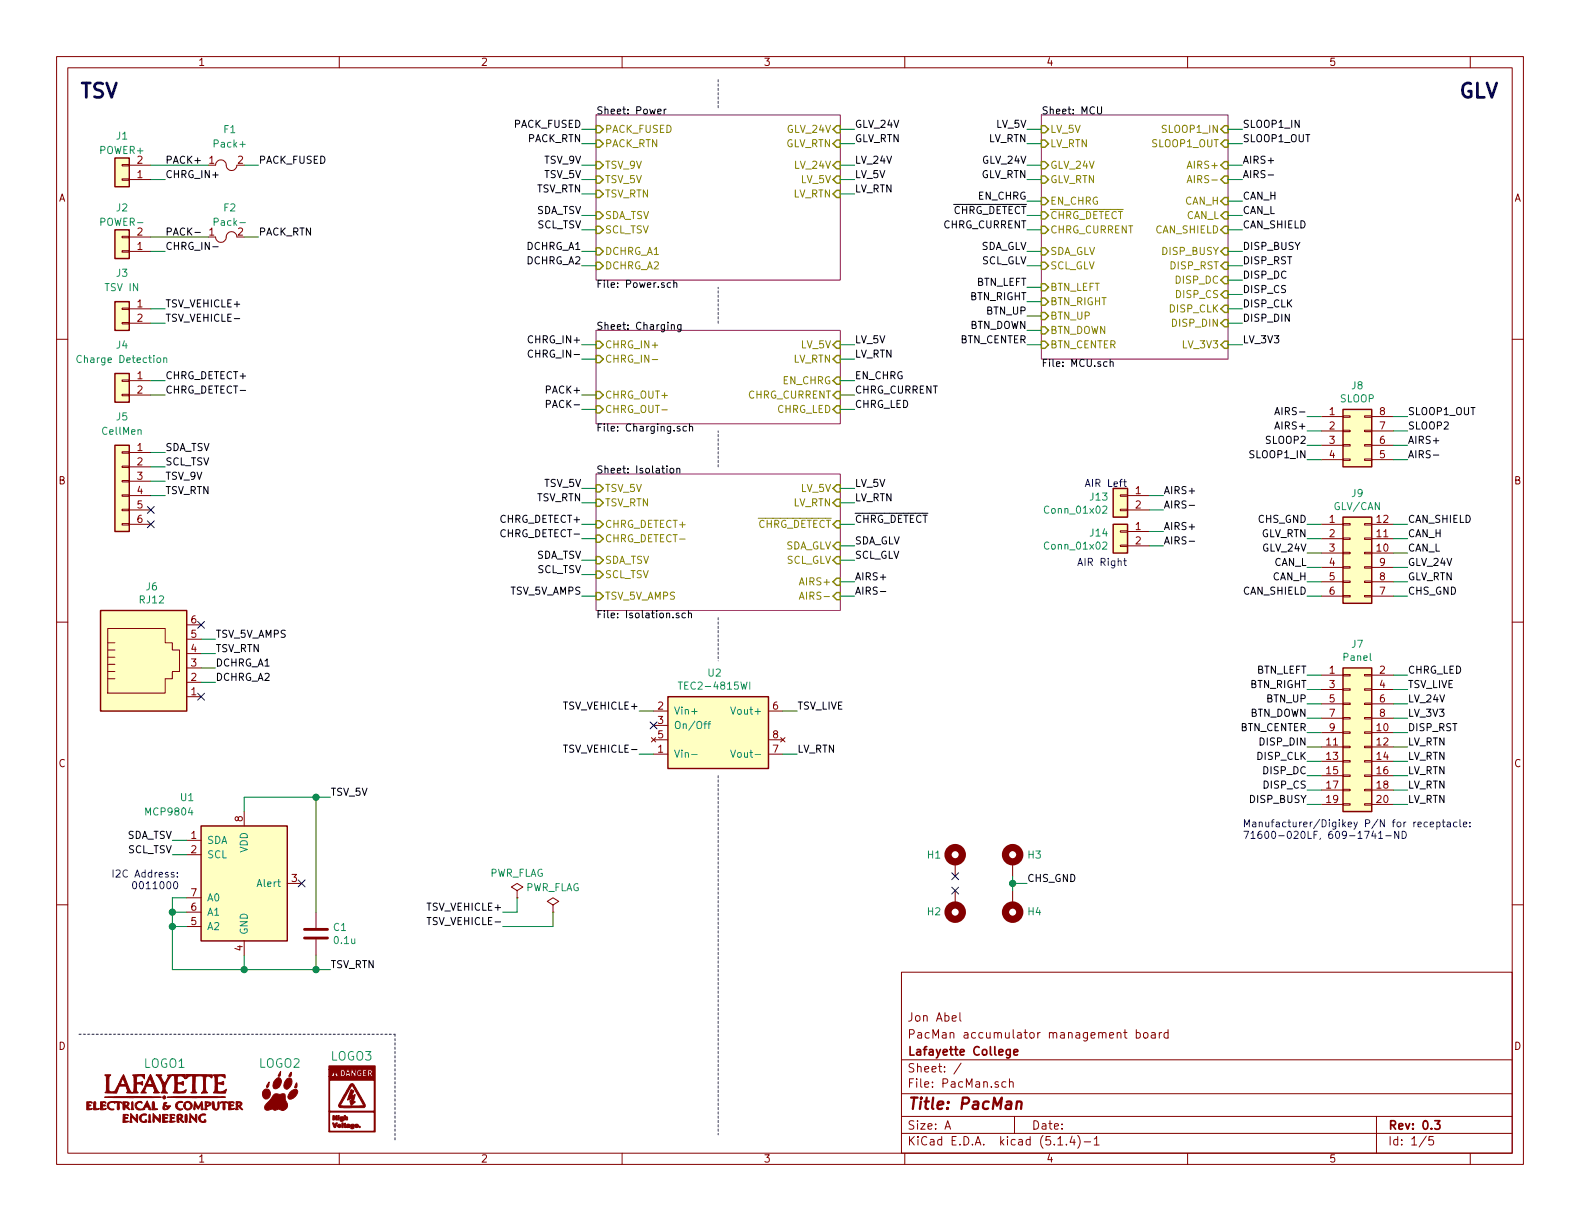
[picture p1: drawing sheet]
<svg xmlns="http://www.w3.org/2000/svg" width="279mm" height="216mm" viewBox="0 0 279 216" stroke-linecap="round" stroke-linejoin="round" font-family="sans-serif">
<g fill="none" stroke="#840000" stroke-width=".18">
<path d="M10 10h259.4v195.9h-259.4zM12 12h255.4v191.9h-255.4zM60 10v2M110 10v2M160 10v2M210 10v2M260 10v2M21.6 29.1h1.3v.2h-1.3zM21.6 31.6h1.3v.3h-1.3zM22.9 31.8h3.8M22.9 29.2h3.8M38.1 29.2a.98 .98 0 0 1 1.2-.9 .98 .98 0 0 1 .8 1.2 .95 .95 0 0 0 1 .6 .95 .95 0 0 0 .8-.9"/>
<path d="M10 60h2M21.6 41.8h1.3v.2h-1.3zM21.6 44.3h1.3v.3h-1.3zM21.6 57h1.3v.3h-1.3zM21.6 54.5h1.3v.2h-1.3zM22.9 44.5h3.8M22.9 41.9h3.8M22.9 54.6h3.8M22.9 57.2h3.8M38.1 41.9a.98 .98 0 0 0 1.2 .9 .98 .98 0 0 0 .8-1.2 .95 .95 0 0 1 1-.6 .95 .95 0 0 1 .8 .9M267.4 60h2M21.6 79.9h1.3v.2h-1.3z"/>
<path d="M21.6 69.7h1.3v.3h-1.3zM21.6 67.2h1.3v.2h-1.3zM22.9 67.3h3.8M22.9 69.9h3.8M233.7 73.7h3.8M233.7 76.2h3.8M233.7 78.7h3.8M237.5 78.6h1.3v.3h-1.3zM237.5 73.5h1.3v.3h-1.3zM237.5 76.1h1.3v.2h-1.3zM241.3 78.6h1.3v.3h-1.3zM241.3 73.5h1.3v.3h-1.3z"/>
<path d="M241.3 76.1h1.3v.2h-1.3zM242.6 73.7h3.8M242.6 76.2h3.8M242.6 78.7h3.8M21.6 90h1.3v.3h-1.3zM21.6 92.6h1.3v.2h-1.3zM21.6 87.5h1.3v.3h-1.3zM21.6 82.4h1.3v.3h-1.3zM21.6 85h1.3v.2h-1.3zM22.9 80h3.8M22.9 82.6h3.8M22.9 85.1h3.8"/>
<path d="M22.9 87.6h3.8M22.9 90.2h3.8M22.9 92.7h3.8M198.1 90h1.3v.3h-1.3zM198.1 87.5h1.3v.3h-1.3zM198.1 96.4h1.3v.2h-1.3zM198.1 93.9h1.3v.2h-1.3zM199.4 87.6h3.8M199.4 90.2h3.8M199.4 94h3.8M199.4 96.5h3.8M233.7 92.7h3.8"/>
<path d="M233.7 81.3h3.8M233.7 97.8h3.8M233.7 95.3h3.8M237.5 81.2h1.3v.2h-1.3zM237.5 95.1h1.3v.3h-1.3zM237.5 92.6h1.3v.2h-1.3zM237.5 97.7h1.3v.2h-1.3zM241.3 81.2h1.3v.2h-1.3zM241.3 95.1h1.3v.3h-1.3zM241.3 92.6h1.3v.2h-1.3zM241.3 97.7h1.3v.2h-1.3zM242.6 92.7h3.8"/>
<path d="M242.6 81.3h3.8M242.6 97.8h3.8M242.6 95.3h3.8M10 110h2M19 118.7h1.3M19 117.5h1.3M19 116.2h1.3M19 114.9h1.3M19 113.7h1.3M19 111.1h10.2v2.6h1.3v1.2h1.2v3.8h-1.2v1.3h-1.3v2.6h-10.2zM33 118.1h2.6M33 115.6h2.6"/>
<path d="M33 113h2.6M33 110.5h2.6M233.7 100.3h3.8M233.7 102.9h3.8M233.7 105.4h3.8M233.7 119.4h3.8M237.5 102.7h1.3v.3h-1.3zM237.5 105.3h1.3v.2h-1.3zM237.5 100.2h1.3v.3h-1.3zM237.5 119.3h1.3v.2h-1.3zM241.3 102.7h1.3v.3h-1.3zM241.3 105.3h1.3v.2h-1.3z"/>
<path d="M241.3 100.2h1.3v.3h-1.3zM241.3 119.3h1.3v.2h-1.3zM242.6 100.3h3.8M242.6 102.9h3.8M242.6 105.4h3.8M242.6 119.4h3.8M267.4 110h2M19 120h1.3M33 123.2h2.6M33 120.7h2.6M115.2 130.4l.8 .8M115.6 133.4h2.5"/>
<path d="M115.6 125.7h2.5M115.6 128.3h2.5M115.6 130.8h2.5M116 130.4l-.8 .8M135.9 133.4h2.5M135.9 125.7h2.5M135.9 130.8h2.5M138 130.4l.8 .8M138.8 130.4l-.8 .8M233.7 129.5h3.8M233.7 132.1h3.8M233.7 134.6h3.8"/>
<path d="M233.7 137.2h3.8M233.7 139.7h3.8M233.7 121.9h3.8M233.7 124.5h3.8M233.7 127h3.8M237.5 134.5h1.3v.2h-1.3zM237.5 137h1.3v.3h-1.3zM237.5 139.6h1.3v.2h-1.3zM237.5 132h1.3v.2h-1.3zM237.5 126.9h1.3v.2h-1.3zM237.5 124.3h1.3v.3h-1.3zM237.5 121.8h1.3v.2h-1.3z"/>
<path d="M237.5 129.4h1.3v.3h-1.3zM241.3 134.5h1.3v.2h-1.3zM241.3 137h1.3v.3h-1.3zM241.3 139.6h1.3v.2h-1.3zM241.3 132h1.3v.2h-1.3zM241.3 126.9h1.3v.2h-1.3zM241.3 124.3h1.3v.3h-1.3zM241.3 121.8h1.3v.2h-1.3zM241.3 129.4h1.3v.3h-1.3zM242.6 129.5h3.8M242.6 132.1h3.8M242.6 134.6h3.8"/>
<path d="M242.6 137.2h3.8M242.6 139.7h3.8M242.6 121.9h3.8M242.6 124.5h3.8M242.6 127h3.8M10 160h2M33 148.6h2.6M33 151.1h2.6M33 158.8h2.6M43.2 143.5v2.6M50.8 156.2h2.5M91.4 157.5l1.1-.7-1.1-.6-1 .6 1 .7v1.3"/>
<path d="M91.4 158.8h.1M168.9 152.4v2.5M168.9 157.5v2.5M179.1 152.4v2.5M179.1 157.5v2.5M233.7 142.2h3.8M237.5 142.1h1.3v.3h-1.3zM241.3 142.1h1.3v.3h-1.3zM242.6 142.2h3.8M267.4 160h2M33 163.8h2.6M33 161.3h2.6"/>
<path d="M43.2 166.4v2.5M55.9 161.3v2.8M55.9 166.1v2.8M97.8 160l1-.6-1-.6-1 .6 1 .6v1.3M97.8 161.3h.1M159.4 171.9h108v32h-108zM169.7 179.1v1.3l.3 .2M159.4 197.4h108M159.4 193.4h108M159.4 187.4h108M167.1 199.7l.5-1.5 .5 1.5M167.2 199.2h.8"/>
<path d="M170 188l-1.3 1.9M177.9 191.3h-.5l-.2 .2v.6l.2 .2 .5-.1M178.5 191.4l.1-.1a.37 .37 0 0 1 .6 .2v.8M178.5 190.8v1.5M179.4 197.4v3M200.9 182.7l.4-.1 .4 .3-.1 .5-.3 .2-.4-.1M200.9 182.1v1.5M202.3 182.7l.2-.1 .4 .1v.7l-.2 .2-.4-.2zM203.6 182.7h.6l.1 .9M204.3 182.9l-.5 .1-.2 .2 .2 .4 .5-.1M205 182.6v1M205.4 182.6l-.3 .1-.1 .2"/>
<path d="M206.6 182.7l-.5-.1-.3 .3 .1 .5 .2 .2 .5-.1M206.6 182.1v1.5M243.4 197.4v6.5M60 203.9v2M110 203.9v2M159.4 200.4h108M160 203.9v2M187.1 202.5h.8M188.6 202.3v.2M189.6 200.9l-.4 1.1h.9M189.9 201.5v1M190.6 200.8a1.71 1.71 0 0 1 0 2.2"/>
<path d="M191.7 201.9h1.2M193.5 201.4l.4-.4v1.5M193.5 202.5h.9M210 203.9v2M252.2 200.9l-1.2 1.9M253.4 201h-.7v.7l.2-.2 .5 .1 .1 .2-.1 .5-.2 .2-.5-.2M260 203.9v2"/>
</g>
<path d="M178.6 185.6v1.2l-.2 .3-.4-.1M178.6 185.6h-.4l-.3 .3 .1 .5 .2 .2 .4-.1M179.3 186.1l.7-.2-.1-.3h-.4l-.2 .2v.7h.6M253.7 198.2h.9l-.5 .6 .5 .1v.6l-.2 .2-.7-.2" fill="none" stroke="#840000" stroke-width=".3"/>
<path d="M179.8 194.9a.5 .5 0 0 1 .9 .1l-.2 1.1M179.9 194.8l-.2 1.3" fill="none" stroke="#840000" stroke-width=".41"/>
<path d="M105.4 20.3h43.2v29.2h-43.2zM184.1 20.3h33.1v43.2h-33.1zM105.4 58.4h43.2v16.5h-43.2zM105.4 83.8h43.2v24.2h-43.2z" fill="none" stroke="#840084" stroke-width=".18"/>
<g fill="none" stroke="#000" stroke-width=".18">
<path d="M116.3 19.7l.6-.1-.1-.2-.3-.1-.2 .2 .1 .6h.4M117.4 19.3v.8M117.8 19.3l-.4 .2M194.1 18.9v1l.2 .2h.3l.2-.2v-1M224.3 30.9h.9M34.5 41.1h.9M37.6 43.6h1M41.4 56.3h1M118.6 50h-.4l-.2 .2 .1 .6h.5M118.7 57.5l.2-.1 .3 .1 .1 .7M118.7 57.4v.8M119.2 50.1l.1-.1h.3l.1 .8"/>
<path d="M119.2 49.6v1.2M120.4 57.4v1l-.2 .3-.3-.1M120.4 57.5l-.4-.1-.2 .2 .1 .6h.5M94.2 62a.6 .6 0 0 0-.8 .5 .6 .6 0 0 0 .6 .7l.2-.2M96.6 71.5l.7-.2v-.4l-.2-.1h-.5v1.3M120.2 75.4h-.3l-.2 .2 .1 .1 .4 .2v.3h-.5M121.4 75.4h-.4l-.2 .2 .1 .6h.5M121.9 75.5l.2-.1h.3l.1 .8M121.9 75v1.2M196.3 64.1l.2-.1h.3v.8M196.3 63.5v1.3M225.4 73.3l.5-1.2 .4 1.2"/>
<path d="M225.6 73h.6M118.6 82.9l.3-.1 .3 .2-.2 .6h-.3l-.2-.2zM119.7 82.9l.2-.1 .3 .1v.7M119.7 82.8v.8M210.3 89.4h1M210.3 95.7h1M253.5 80.5h.9M120 108.5l-.3-.1-.1 .2v.2l.4 .1v.3h-.4M121.2 108.5l-.4-.1-.2 .2 .1 .6h.5M121.7 108.5l.2-.1 .3 .1 .1 .7M121.7 108v1.2M155.7 104.6h.9"/>
<path d="M99.6 131.7h.8M75.5 162.2h.7"/>
</g>
<g fill="none" stroke="#848400" stroke-width=".25">
<path d="M105.4 33.7h.6l.7 .6-.7 .6h-.6zM105.4 31.1h.6l.7 .7-.7 .6h-.6zM105.4 24.8h.6l.7 .6-.7 .6h-.6zM105.4 28.6h.6l.7 .6-.7 .6h-.6zM105.4 37.5h.6l.7 .6-.7 .6h-.6zM105.4 22.2h.6l.7 .7-.7 .6h-.6zM148 22.2h.6v1.3h-.6l-.7-.6zM148 24.8h.6v1.2h-.6l-.7-.6zM148 33.7h.6v1.2h-.6l-.7-.6zM148 31.1h.6v1.3h-.6l-.7-.6zM148 28.6h.6v1.2h-.6l-.7-.6zM184.1 28.6h.7l.6 .6-.6 .6h-.7z"/>
<path d="M184.1 31.1h.7l.6 .7-.6 .6h-.7zM184.1 34.9h.7l.6 .7-.6 .6h-.7zM184.1 37.5h.7l.6 .6-.6 .6h-.7zM184.1 22.2h.7l.6 .7-.6 .6h-.7zM184.1 24.8h.7l.6 .6-.6 .6h-.7zM215.9 22.9l.6-.7h.7v1.3h-.7zM215.9 25.4l.6-.6h.7v1.2h-.7zM215.9 31.8l.6-.7h.7v1.3h-.7zM215.9 35.6l.6-.7h.7v1.3h-.7zM216.5 28.6h.7v1.2h-.7l-.6-.6zM216.5 37.5h.7v1.2h-.7l-.6-.6zM105.4 43.8h.6l.7 .7-.7 .6h-.6z"/>
<path d="M105.4 46.4h.6l.7 .6-.7 .6h-.6zM105.4 40h.6l.7 .6-.7 .7h-.6zM184.1 40h.7l.6 .6-.6 .7h-.7zM184.1 43.8h.7l.6 .7-.6 .6h-.7zM184.1 46.4h.7l.6 .6-.6 .6h-.7zM184.1 50.2h.7l.6 .6-.6 .6h-.7zM184.1 52.7h.7l.6 .6-.6 .7h-.7zM184.1 55.2h.7l.6 .7-.6 .6h-.7zM184.1 57.8h.7l.6 .6-.6 .7h-.7zM215.9 54.6l.6-.6h.7v1.2h-.7zM215.9 52.1l.6-.7h.7v1.3h-.7zM216.5 56.5h.7v1.3h-.7l-.6-.6z"/>
<path d="M216.5 48.9h.7v1.3h-.7l-.6-.7zM216.5 46.4h.7v1.2h-.7l-.6-.6zM216.5 43.8h.7v1.3h-.7l-.6-.6zM216.5 40h.7v1.3h-.7l-.6-.7zM105.4 60.3h.6l.7 .7-.7 .6h-.6zM105.4 62.9h.6l.7 .6-.7 .6h-.6zM105.4 69.2h.6l.7 .7-.7 .6h-.6zM105.4 71.8h.6l.7 .6-.7 .6h-.6zM148 66.7h.6v1.2h-.6l-.7-.6zM148 69.2h.6v1.3h-.6l-.7-.6zM148 62.9h.6v1.2h-.6l-.7-.6zM148 60.3h.6v1.3h-.6l-.7-.6z"/>
<path d="M148 71.8h.6v1.2h-.6l-.7-.6zM184.1 60.3h.7l.6 .7-.6 .6h-.7zM216.5 60.3h.7v1.3h-.7l-.6-.6zM105.4 85.7h.6l.7 .7-.7 .6h-.6zM105.4 98.4h.6l.7 .7-.7 .6h-.6zM105.4 88.3h.6l.7 .6-.7 .6h-.6zM105.4 94.6h.6l.7 .7-.7 .6h-.6zM105.4 92.1h.6l.7 .6-.7 .6h-.6zM148 95.9h.6v1.3h-.6l-.7-.7zM148 98.4h.6v1.3h-.6l-.7-.6zM148 92.1h.6v1.2h-.6l-.7-.6zM148 88.3h.6v1.2h-.6l-.7-.6z"/>
<path d="M148 85.7h.6v1.3h-.6l-.7-.6zM105.4 101h.6l.7 .6-.7 .6h-.6zM105.4 104.8h.6l.7 .6-.7 .6h-.6zM148 102.2h.6v1.3h-.6l-.7-.6zM148 104.8h.6v1.2h-.6l-.7-.6z"/>
</g>
<path d="M209.9 32.3l.5-1.3 .4 1.3M210.1 32h.6M115.3 63.6h1M117 72.5h1M141.4 106l.4-1.3 .4 1.3M141.5 105.6h.6" fill="none" stroke="#848400" stroke-width=".18"/>
<g fill="#ffffc2" stroke="#ffffc2" stroke-width=".18">
<path d="M35.6 146.1h15.2v20.3h-15.2z"/>
<path d="M20.3 78.7h2.6v15.3h-2.6z"/>
<path d="M20.3 66h2.6v5.1h-2.6z"/>
<path d="M20.3 40.6h2.6v5.1h-2.6z"/>
<path d="M196.8 86.4h2.6v5h-2.6z"/>
<path d="M196.8 92.7h2.6v5.1h-2.6z"/>
<path d="M17.8 108h15.2v17.7h-15.2z"/>
<path d="M237.5 72.4h5.1v10.2h-5.1z"/>
<path d="M237.5 91.4h5.1v15.3h-5.1z"/>
<path d="M237.5 118.1h5.1v25.4h-5.1z"/>
<path d="M118.1 123.2h17.8v12.7h-17.8z"/>
<path d="M20.3 27.9h2.6v5.1h-2.6z"/>
<path d="M20.3 53.3h2.6v5.1h-2.6z"/>
</g>
<g fill="none" stroke="#840000" stroke-width=".25">
<path d="M20.3 27.9h2.6v5.1h-2.6zM20.3 40.6h2.6v5.1h-2.6zM20.3 53.3h2.6v5.1h-2.6zM20.3 78.7h2.6v15.3h-2.6zM20.3 66h2.6v5.1h-2.6zM237.5 72.4h5.1v10.2h-5.1zM196.8 86.4h2.6v5h-2.6zM196.8 92.7h2.6v5.1h-2.6zM237.5 91.4h5.1v15.3h-5.1zM17.8 108h15.2v17.7h-15.2zM237.5 118.1h5.1v25.4h-5.1zM118.1 123.2h17.8v12.7h-17.8z"/>
<path d="M35.6 146.1h15.2v20.3h-15.2z"/>
</g>
<g fill="none" stroke="#008484" stroke-width=".18">
<path d="M42.4 39.4h1M14.4 63a.6 .6 0 0 0-.9 .4 .6 .6 0 0 0 .6 .7l.3-.1M29 63.4l.1-.1h.3l.1 .8M29 63.3v.8M195 89.6l.5-.1 .2 .3v.2l-.8 .8h.8M195 96l.5-.2 .2 .4v.2l-.8 .7h.8M119.9 120.6h.8M122.3 133.4h1M122.3 125.8h1M124.5 128h.4M124.9 127.6l-.3 .1v1.1M125.2 128h.5"/>
<path d="M125.7 127.6l-.4 .1v1.1M129.2 125l.4 1.3 .5-1.3M129.2 132.6l.4 1.3 .5-1.3M132.6 120.6v1.3"/>
</g>
<g fill="#840000" stroke="#840000" stroke-width=".18">
<path d="M49.6 189.4l-.1 .8-.3 .1z"/>
<path d="M47.6 191.3v.3a.58 .58 0 0 1-.4 .7l-.1-.3z"/>
<path d="M51.5 189.6l.1 .2-.2 .5h-.3z"/>
<path d="M52.4 191.5l.1 .3v.5h-.4z"/>
<path d="M46.7 192.8a.71 .71 0 0 1 .9-.1 .71 .71 0 0 1 .2 .9 .71 .71 0 0 1-.8 .7 .71 .71 0 0 1-.6-.9z"/>
<path d="M48.7 190.9l.3-.2 .4-.1a1.14 1.14 0 0 1 .3 1.1 1.14 1.14 0 0 1-.9 .8l-.4-.1a1.22 1.22 0 0 1 .3-1.5z"/>
<path d="M50.7 190.8l.6-.2a1.07 1.07 0 0 1-.2 1.8l-.4 .2a.78 .78 0 0 1-.3-1.3z"/>
<path d="M51.3 193.1a.91 .91 0 0 1 1.3-.3 1.48 1.48 0 0 1-1.4 1.6 .52 .52 0 0 1-.1-.9z"/>
<path d="M48.4 193.6a.91 .91 0 0 1 1.1-.1h.2a.47 .47 0 0 1 .7 .1v.3a1.75 1.75 0 0 0 .4 1.3 .96 .96 0 0 1-.4 1 .96 .96 0 0 1-1.2-.1l-.2 .1a.72 .72 0 0 1-.9-.1l-1 .2-.2-.2-.1-.2 .3-.7 .6-.6z"/>
<path d="M60.5 198.6h.2v.8h-.2z"/>
<path d="M59.8 197.3h.2v.1h-.2z"/>
<path d="M59.1 190.1l.2 .1-.2 .1z"/>
<path d="M65.3 189.4l.2 .1v.1h-.1z"/>
<path d="M60.6 189.5a.32 .32 0 0 1 .2 .3 .32 .32 0 0 1-.2 .2z"/>
<path d="M61.5 189.6l.1 .2-.1 .1z"/>
<path d="M63.5 199.2h.2v.2h-.2z"/>
<path d="M59.8 197.5h.2l-.1 .5h-.1z"/>
<path d="M59.2 189.4h.1v.2l-.1 .4z"/>
<path d="M60.9 197.3l.2-.1v.3h.3v.5h-.1l-.1-.3-.1 .3h-.3z"/>
<path d="M58.9 197.3h.2l.1 .2 .2-.2h.2l.1 .7h-.3l-.1-.3-.1 .1-.1 .2h-.2z"/>
<path d="M59.8 198.9a.31 .31 0 0 1 .4-.1 .31 .31 0 0 1 .1 .5 .31 .31 0 0 1-.5 0l-.1-.1h.3l.1-.2h-.1l-.1 .2h-.2z"/>
<path d="M60.9 198.7l.1-.1a.29 .29 0 0 1 .1 .5l.1 .3h-.3l-.1-.5z"/>
<path d="M58.8 198.6a.43 .43 0 0 1 .4 .4l.2-.4h.2a.86 .86 0 0 1-.5 .8z"/>
<path d="M62.8 198.9a.32 .32 0 0 1 .4-.1 .32 .32 0 0 1 .2 .3l-.4 .1h.4a.33 .33 0 0 1-.4 .2 .33 .33 0 0 1-.3-.4h.4h-.4z"/>
<path d="M62 198.9l.6-.1v.6a.32 .32 0 0 1-.3 .2 .32 .32 0 0 1-.3-.2l.4-.1h-.3l-.1-.2h.4l-.1-.1-.3 .1z"/>
<path d="M61.4 198.8h.2l.2 .1 .1 .5-.6-.1v-.1l.4-.1-.4 .1v-.1l.4-.1h-.4z"/>
<path d="M60.1 197.5h.6l.1 .5a.31 .31 0 0 1-.3 .3 .31 .31 0 0 1-.4-.3l.4 .1-.4-.2v-.1l.3 .1 .1-.1-.1-.2-.3 .2z"/>
<path d="M62.1 192.7a.35 .35 0 0 1 .4 .4l-.3 .7 .6-.3-.3 1.2 .3 .1-.7 .7-.2-.9h.3v-.3l-.8 .2z"/>
<path d="M62 191.7l.4-.1 .2 .2 1.3 2.2 .7 1.4v.2l-.2 .3h-3.6l-.7-.1-.2-.1v-.2h4.4l-2-3.6-2.1 3.6h-.3z"/>
<path d="M58.2 188.5h8.1v11.7h-8.1v-.2h8v-3.4h-7.9v3.4h-.1v-3.5h8v-5.5h-7.9v5.5h-.1v-6.2h1.7l-.7-1.1-.7 1.1h-.3v-1.1h2v1.2h1a.29 .29 0 0 1 .2-.2 .29 .29 0 0 1 .3 .1h.6l.1-.5 .3 .5h.2v-.6h.2a.53 .53 0 0 0 .6 .7h1.5l.2-.5 .2 .5 .3-.1a.64 .64 0 0 1-.1-.8l-.2-.3h-.6v1.2h-.5l.4-.1v-.2l-.5-.1 .4-.2v-.2h-.3l-.1-.1 .4-.1 .1-.2h-.8v1.2h-.4l.3-.2v-.5h-.4l.1 .2-.1 .2a.32 .32 0 0 1-.2-.5 .32 .32 0 0 1 .5-.1 .45 .45 0 0 0-.5-.4 .45 .45 0 0 0-.3 .6h-.2l.1-.5h-.3l-.1 .5-.3-.5h-.2v1.1h-.1l-.3-1.1h-.3l-.3 1.1h-.4h.1a.75 .75 0 0 0 .1-1.1h-2.7z"/>
<path d="M32.8 197.1l.3 .1a1.41 1.41 0 0 1-.2 1.3h-.1l-.1-.3z"/>
<path d="M23.3 194.9l.2-.1 .1 1.4h-.4z"/>
<path d="M26.4 197.1h.1l.2 1.3-.5 .1z"/>
<path d="M16.6 194.8h.3v.3a.84 .84 0 0 0 .2 1l.5-.1-.2 .2h-.8z"/>
<path d="M27 194.8l.3 .1 .1 1.1 .5 .1-.1 .1h-.9z"/>
<path d="M29.6 194l1.6-.1 8.7 .1-5.2 .1z"/>
<path d="M27.1 196.9l1.1 1.1v-.9a1.89 1.89 0 0 1 .1 1.4l-1-1.1v.8v.2h-.2z"/>
<path d="M23.1 196.9l1 1.1v-.8v-.1h.2v1.4l-1.1-1.1 .2 1-.4 .1z"/>
<path d="M33.6 196.9l1 1.1-.1-.8 .1-.1h.2v1.4l-1.1-1.1 .1 1-.4 .1z"/>
<path d="M21.8 197.1h.7l.2 .1v.1l-.3-.2-.3 .3v.2l.5 .1-.5 .1v.4h.6v.2l-1 .1z"/>
<path d="M31.2 195a.81 .81 0 0 1 1.1-.1l-.7 .1a.65 .65 0 0 0-.2 .9 .65 .65 0 0 0 .9 .2 .77 .77 0 0 1-1 0 .77 .77 0 0 1-.1-1.1z"/>
<path d="M18.5 194l4.6-.1 5.4 .1-5 .1z"/>
<path d="M28.8 197.1h.9v.2l-.3-.2-.2 .1-.1 .4 .5 .1-.4 .1-.1 .4 .6 .1-.9 .2z"/>
<path d="M15.3 194.8l1 .1v.2l-.3-.2h-.2l-.1 .5 .4 .1-.4 .1v.2v.2h.6v.1l-1 .1z"/>
<path d="M39 194.9l1-.1 .3 .1-.1 .2-.4-.2-.1 1.3-.3-.1v-1.1l-.1-.1-.3 .2z"/>
<path d="M17.8 194.8l.9 .1v.2l-.3-.2-.3 .2 .1 .3h.4v.1v.1l-.4-.1v.5l.2 .1 .4-.1-.2 .2h-.8z"/>
<path d="M40.4 194.8l1 .1v.2l-.4-.2-.2 .2v.3l.5 .1h-.5v.5l.2 .1 .5-.1-.1 .1-1 .1z"/>
<path d="M24.8 197.3a.79 .79 0 0 1 1.1-.2l-.6 .1a.61 .61 0 0 0-.4 .7 .61 .61 0 0 0 .6 .4l.3-.3 .1 .4a.81 .81 0 0 1-1-.1 .81 .81 0 0 1-.1-1z"/>
<path d="M35.3 197.3a.79 .79 0 0 1 1.1-.2l-.6 .1a.61 .61 0 0 0-.4 .7 .61 .61 0 0 0 .6 .4l.3-.3 .1 .4a.81 .81 0 0 1-1-.1 .81 .81 0 0 1-.1-1z"/>
<path d="M30 197.1h.9v.2l-.5-.1v.4l.4 .1-.4 .1-.1 .4 .7 .1-.6 .2-.4-.1a1.54 1.54 0 0 0 0-1.3z"/>
<path d="M32.6 195a.77 .77 0 0 1 1.3 0 .77 .77 0 0 1-.4 1.2 .77 .77 0 0 1-1-.7h.2l.1 .3a.51 .51 0 0 0 .7 .2 .51 .51 0 0 0 .2-.8l-.2-.2-.3-.1-.3 .1-.2 .5h-.2z"/>
<path d="M36.3 194.8l.8 .1 .2 .1v.3l-.1 .2-.7 .3 .1 .4h-.4l.1-.7h.4l.3-.3-.2-.3-.2 .1-.1 .5h-.2z"/>
<path d="M37.6 194.8l.2 .1 .2 1.2h.4a.88 .88 0 0 0 .1-1l.2-.3a1.11 1.11 0 0 1-.4 1.5l-.7-.2-.1-1z"/>
<path d="M21.7 194.8h.9l.2 .2-.2 .7 .3 .5-.8-.6v.5l-.3 .1-.1-1h.4l.2 .3 .3-.4-.3-.2-.2 .3h-.4z"/>
<path d="M29 195l.2-.1 .3 .1-.3 .1v.3l.3 .1-.4 .2 .1 .3 .2 .1 .2-.2v-.2h-.2l.1-.1 .7-.1a.99 .99 0 0 1-1.3 .7l-.1-.4z"/>
<path d="M41.8 194.8h.7l.2 .2 .1 .2-.4 .5 .5 .5-.3-.1-.5-.5-.1 .3 .1 .3h-.5l.2-1h.2v.3h.2l.3-.2-.2-.3h-.2l-.1 .2h-.2z"/>
<path d="M31.4 197.1h.1a.65 .65 0 0 1 .8 .2l-.2 .6 .4 .5h-.3l-.6-.5-.1 .2 .2 .3-.2 .1-.2-.1v-1h.2l.2 .3 .3-.2v-.2l-.2-.1-.3 .2h-.2z"/>
<path d="M34.4 194.8l.7 .9 .6-.9 .3 1.4h-.4v-.8l-.5 .7-.6-.8v.7v.2h-.2z"/>
<path d="M19.1 195a3.3 3.3 0 0 1 2.5 0l-.1 .1-.4-.2v1l-.2 .3-.1-.1-.1-1.1v-.1l-.4 .2a.65 .65 0 0 0-.9-.1 .65 .65 0 0 0-.1 .9 .65 .65 0 0 0 .8 .2 .75 .75 0 0 1-1-.1 .75 .75 0 0 1 0-1z"/>
<path d="M24 195a.68 .68 0 0 1 1.1 0v.1a.56 .56 0 0 0-.9 .1 .56 .56 0 0 0 .3 .8l.4 .1a.73 .73 0 0 0 .8-.7l.3 .1v-.1v-.2l-.1 .2h-.2l.3-.7 .7 1.5h-.4v-.3a.44 .44 0 0 0-.7 0v.3h-.6a.8 .8 0 0 1-.9-.2 .8 .8 0 0 1-.1-1z"/>
<path d="M26.6 190l.2 .3a8.3 8.3 0 0 0 1.4 2.9l-.9 .1-.1-.1v-.1a.38 .38 0 0 0 .1-.5l-.2-.5-1.2-.1-.3 1 .3 .2-1 .1 .9-1.6 1.1 .1-.4-1.2-.4 1.1h-.3z"/>
<path d="M32.9 190h4.6l-.1 .6a.62 .62 0 0 0-1-.1l-.1 2.1 .4 .6-1.1 .1 .4-.7v-1.4a.87 .87 0 0 0-.2-.9h-1.3v2.2v.4l.3 .3-.9 .1-.1-.1 .2-.3 .1-2.7a1.06 1.06 0 0 0-1.1 .5z"/>
<path d="M37.7 190.1l2.1-.1v.1v.5l-.5-.3h-.8l-.1 1.2 .7-.1 .4-.2 .1 .3-.1 .3-1-.2 .1 1.4a1.55 1.55 0 0 0 1.5-.4l-.2 .7-2.2-.1 .1-.1a3.6 3.6 0 0 0 .2-2.3l-.1-.5z"/>
<path d="M27.6 190.1h1l-.2 .1 .1 .3 .6 1h.1a1.44 1.44 0 0 0 .5-1.4l3.1-.1v.8a1.09 1.09 0 0 0-1.4-.5l-.1 1.2 .7-.1 .4-.2 .1 .4-.1 .3-.4-.2h-.7l.1 1.2 .2 .1a1.53 1.53 0 0 0 1.3-.3l-.2 .5h-2.1l.1-.1a3.8 3.8 0 0 0 .2-2.5l-.1-.3a.37 .37 0 0 0-.3-.2 .37 .37 0 0 0-.3 .3l-.4 .6a2 2 0 0 0-.4 2.1l.2 .2-1.1-.1a1.47 1.47 0 0 0 0-1.9 2.26 2.26 0 0 0-.9-1.2z"/>
<path d="M18.5 190.1h1.1l-.3 .3v.4v1.8l.1 .4a.83 .83 0 0 0 1.1-.5l.5-.9 1.2 .2-.5-1.1-.4 .9h-.3l.8-1.6 .3 .7a6.1 6.1 0 0 0 1.2 2.5l.3-.2 .1-.6v-2l-.3-.3 2.2-.1v.8a.97 .97 0 0 0-1.4-.5l-.1 1.2 1.1-.3v.2v.5l-.3-.2h-.8v1l.3 .5-1.8 .1-.2-.2a.4 .4 0 0 0 0-.6l-.1-.5h-1.2l-.5 1.3-2-.1 .2-.3v-1.2v-1.4z"/>
<circle cx="29" cy="194" r=".27"/>
</g>
<path d="M53.8 165.9h4.1M53.8 164.3h4.1" fill="none" stroke="#840000" stroke-width=".51"/>
<g fill="none" stroke="#840000" stroke-width="1.3">
<circle cx="168.9" cy="151.1" r="1.27"/>
<circle cx="179.1" cy="151.1" r="1.27"/>
<circle cx="168.9" cy="161.3" r="1.27"/>
<circle cx="179.1" cy="161.3" r="1.27"/>
</g>
<path d="M127 19.1v-5.1M127 57.2v-6.4M127 82.6v-6.4M127 109.2v7.6M127 137.2v63.5M14 182.9h55.8M69.8 182.9v19" fill="none" stroke="#0000c2" stroke-width=".18" stroke-dasharray=".4 .4"/>
<g fill="none" stroke="#008400" stroke-width=".18">
<path d="M26.7 29.2h10.1M26.7 31.8h2.5M43.2 29.2h2.5M102.9 29.2h2.5M102.9 31.8h2.5M102.9 22.9h2.5M102.9 25.4h2.5M102.9 38.1h2.5M102.9 34.3h2.5M148.6 29.2h2.5M148.6 31.8h2.5M148.6 22.9h2.5"/>
<path d="M148.6 25.4h2.5M148.6 34.3h2.5M181.6 29.2h2.5M181.6 31.8h2.5M181.6 22.9h2.5M181.6 25.4h2.5M181.6 35.6h2.5M181.6 38.1h2.5M217.2 29.2h2.5M217.2 31.8h2.5M217.2 22.9h2.5M217.2 25.4h2.5"/>
<path d="M217.2 35.6h2.5M217.2 38.1h2.5M26.7 57.2h2.5M26.7 54.6h2.5M26.7 44.5h2.5M26.7 41.9h10.1M43.2 41.9h2.5M102.9 40.6h2.5M102.9 47h2.5M102.9 44.5h2.5M181.6 40.6h2.5M181.6 47h2.5"/>
<path d="M181.6 44.5h2.5M181.6 50.8h2.5M181.6 53.3h2.5M181.6 55.9h2.5M181.6 58.4h2.5M217.2 40.6h2.5M217.2 47h2.5M217.2 57.2h2.5M217.2 54.6h2.5M217.2 52.1h2.5M217.2 49.5h2.5M217.2 44.5h2.5"/>
<path d="M26.7 69.9h2.5M26.7 67.3h2.5M102.9 69.9h2.5M102.9 72.4h2.5M102.9 61h2.5M102.9 63.5h2.5M148.6 69.9h2.5M148.6 72.4h2.5M148.6 61h2.5M148.6 63.5h2.5M148.6 67.3h2.5M181.6 61h2.5"/>
<path d="M217.2 61h2.5M231.1 78.7h2.6M231.1 76.2h2.6M231.1 73.7h2.6M246.4 78.7h2.5M246.4 76.2h2.5M246.4 73.7h2.5M26.7 80h2.5M26.7 82.6h2.5M26.7 85.1h2.5M26.7 87.6h2.5M102.9 86.4h2.5"/>
<path d="M102.9 92.7h2.5M102.9 95.3h2.5M102.9 88.9h2.5M102.9 99.1h2.5M148.6 86.4h2.5M148.6 96.5h2.5M148.6 92.7h2.5M148.6 88.9h2.5M148.6 99.1h2.5M203.2 87.6h2.5M203.2 90.2h2.5M203.2 94h2.5"/>
<path d="M203.2 96.5h2.5M231.1 92.7h2.6M231.1 95.3h2.6M231.1 97.8h2.6M231.1 81.3h2.6M246.4 92.7h2.5M246.4 95.3h2.5M246.4 97.8h2.5M246.4 81.3h2.5M35.6 118.1h2.5M35.6 113h2.5M35.6 115.6h2.5"/>
<path d="M102.9 105.4h2.5M102.9 101.6h2.5M148.6 102.9h2.5M148.6 105.4h2.5M231.1 119.4h2.6M231.1 102.9h2.6M231.1 100.3h2.6M231.1 105.4h2.6M246.4 119.4h2.5M246.4 102.9h2.5M246.4 100.3h2.5M246.4 105.4h2.5"/>
<path d="M35.6 120.7h2.5M113 125.7h2.6M113 133.4h2.6M138.4 125.7h2.6M138.4 133.4h2.6M231.1 129.5h2.6M231.1 139.7h2.6M231.1 137.2h2.6M231.1 134.6h2.6M231.1 132.1h2.6M231.1 127h2.6M231.1 124.5h2.6"/>
<path d="M231.1 121.9h2.6M246.4 129.5h2.5M246.4 139.7h2.5M246.4 137.2h2.5M246.4 134.6h2.5M246.4 132.1h2.5M246.4 127h2.5M246.4 124.5h2.5M246.4 121.9h2.5M30.5 148.6h2.5M30.5 151.1h2.5M33 158.8h-2.5v12.7h27.9"/>
<path d="M55.9 141v20.3M58.4 141h-15.2v2.5M91.4 158.8v2.5h-2.5M179.1 154.9v2.6M179.1 156.2h2.5M231.1 142.2h2.6M246.4 142.2h2.5M30.5 161.3h2.5M30.5 163.8h2.5M43.2 168.9v2.6M55.9 168.9v2.6M97.8 161.3v2.5h-8.9"/>
</g>
<g fill="none" stroke="#0000c2" stroke-width=".18">
<path d="M190.6 100l.4-1.3 .4 1.3M190.7 99.6h.6M191.9 86l.5-1.2 .4 1.2M20 153.8v1.3M23.5 156l.2-.1a.69 .69 0 0 1 .5 .6 .69 .69 0 0 1-.5 .6l-.2-.1-.1-.3zM242.9 146.9l-.3 .9h.8M243.2 147.4v.9M243.8 147.3l.3-.3v1.3M243.8 148.3h.7M245.1 147.8h.9M247.3 147v1.3l-.7-1.3v1.3M248 147a.64 .64 0 0 1 .7 .6 .64 .64 0 0 1-.7 .7z"/>
<path d="M252.4 145.4h-.3l-.3 .2 .1 .6h.5M252.9 145.8l.6-.1v-.3h-.4l-.2 .1 .1 .7h.5M254.1 145.4h.3l.3 .2-.1 .6h-.5M254.1 145.4v1.2M255 145.4h.5M255.2 144.9v1.1l.3 .2M255.9 145.4h.5l.1 .8M256.5 145.7h-.4l-.2 .2v.3h.6M257.6 145.4h-.3l-.3 .2 .1 .6h.5M258.2 144.9v1.1l.2 .2M258.8 145.8l.6-.1-.1-.3h-.3l-.2 .1 .1 .7h.4M259.9 146.1v.1"/>
<path d="M259.9 145.4v.1"/>
</g>
<g fill="#008400" stroke="#008400" stroke-width=".25">
<circle cx="30.5" cy="161.3" r=".51"/>
<circle cx="43.2" cy="171.5" r=".51"/>
<circle cx="30.5" cy="163.8" r=".51"/>
<circle cx="55.9" cy="171.5" r=".51"/>
<circle cx="55.9" cy="141" r=".51"/>
<circle cx="179.1" cy="156.2" r=".51"/>
</g>
<g fill="none" stroke="#000084" stroke-width=".18">
<path d="M26.1 89.6l1.2 1.2M26.1 92.1l1.2 1.2M27.3 89.6l-1.2 1.2M27.3 92.1l-1.2 1.2M35 109.9l1.2 1.2M36.2 109.9l-1.2 1.2M35 122.6l1.2 1.2M36.2 122.6l-1.2 1.2M115 127.7l1.2 1.2M116.2 127.7l-1.2 1.2M52.7 155.6l1.2 1.2M53.9 155.6l-1.2 1.2"/>
<path d="M168.3 154.3l1.2 1.2M168.3 156.9l1.2 1.2M169.5 154.3l-1.2 1.2M169.5 156.9l-1.2 1.2"/>
</g>
<g font-size="3.5" fill="#0000c2">
<text x="14" y="17.3">TSV</text>
<text x="257.8" y="17.3">GLV</text>
</g>
<text font-size="2.8" fill="#840000" x="160.4" y="196.2">Title: PacMan</text>
<g font-size="2.1" fill="#840000">
<text x="160.4" y="183.6">PacMan accumulator management board</text>
<text x="160.4" y="180.6">Jon Abel</text>
<text x="160.4" y="189.6">Sheet: /</text>
<text x="160.4" y="186.6">Lafayette College</text>
<text x="160.4" y="192.3">File: PacMan.sch</text>
<text x="160.4" y="202.5">KiCad E.D.A. kicad (5.1.4)-1</text>
<text x="160.4" y="199.7">Size: A</text>
<text x="182.4" y="199.7">Date:</text>
<text x="245.4" y="199.7">Rev: 0.3</text>
<text x="245.4" y="202.5">Id: 1/5</text>
</g>
<g font-size="2.1" fill="#008484">
<text x="25.4" y="188.8">LOGO1</text>
<text x="45.8" y="188.8">LOGO2</text>
<text x="58.5" y="187.5">LOGO3</text>
</g>
<g font-size="1.8" fill="#840000">
<text x="35" y="11.6">1</text>
<text x="85" y="11.6">2</text>
<text x="135" y="11.6">3</text>
<text x="185" y="11.6">4</text>
<text x="235" y="11.6">5</text>
<text x="24.3" y="29">2</text>
<text x="37" y="29">1</text>
<text x="42.1" y="29">2</text>
<text x="10.4" y="35.6">A</text>
<text x="24.3" y="31.5">1</text>
<text x="267.8" y="35.6">A</text>
<text x="24.3" y="41.7">2</text>
<text x="37" y="41.7">1</text>
<text x="42.1" y="41.7">2</text>
<text x="24.3" y="44.2">1</text>
<text x="24.3" y="54.4">1</text>
<text x="24.3" y="56.9">2</text>
<text x="24.3" y="67.1">1</text>
<text x="24.3" y="69.6">2</text>
<text x="235.1" y="73.4">1</text>
<text x="235.1" y="75.9">2</text>
<text x="244" y="75.9">7</text>
<text x="244" y="73.4">8</text>
<text x="24.3" y="79.8">1</text>
<text x="24.3" y="82.3">2</text>
<text x="235.1" y="78.5">3</text>
<text x="235.1" y="81">4</text>
<text x="244" y="81">5</text>
<text x="244" y="78.5">6</text>
<text x="10.4" y="85.6">B</text>
<text x="24.3" y="84.8">3</text>
<text x="24.3" y="87.4">4</text>
<text x="24.3" y="89.9">5</text>
<text x="200.8" y="87.4">1</text>
<text x="200.8" y="89.9">2</text>
<text x="267.8" y="85.6">B</text>
<text x="24.3" y="92.5">6</text>
<text x="200.8" y="93.7">1</text>
<text x="235.1" y="92.5">1</text>
<text x="235.1" y="95">2</text>
<text x="243.5" y="95">11</text>
<text x="243.5" y="92.5">12</text>
<text x="200.8" y="96.3">2</text>
<text x="235.1" y="97.5">3</text>
<text x="235.1" y="100.1">4</text>
<text x="243.5" y="97.5">10</text>
<text x="244" y="100.1">9</text>
<text x="235.1" y="102.6">5</text>
<text x="235.1" y="105.2">6</text>
<text x="244" y="105.2">7</text>
<text x="244" y="102.6">8</text>
<text x="33.8" y="112.8">5</text>
<text x="33.8" y="110.2">6</text>
<text x="33.8" y="117.9">3</text>
<text x="33.8" y="115.3">4</text>
<text x="235.1" y="119.1">1</text>
<text x="244" y="119.1">2</text>
<text x="33.8" y="122.9">1</text>
<text x="33.8" y="120.4">2</text>
<text x="116.4" y="125.5">2</text>
<text x="136.7" y="125.5">6</text>
<text x="235.1" y="121.7">3</text>
<text x="235.1" y="124.2">5</text>
<text x="244" y="121.7">4</text>
<text x="244" y="124.2">6</text>
<text x="116.4" y="128">3</text>
<text x="116.4" y="130.6">5</text>
<text x="136.7" y="130.6">8</text>
<text x="234.6" y="131.8">11</text>
<text x="235.1" y="126.7">7</text>
<text x="235.1" y="129.3">9</text>
<text x="243.5" y="129.3">10</text>
<text x="243.5" y="131.8">12</text>
<text x="244" y="126.7">8</text>
<text x="10.4" y="135.6">C</text>
<text x="116.4" y="133.1">1</text>
<text x="136.7" y="133.1">7</text>
<text x="234.6" y="134.4">13</text>
<text x="234.6" y="136.9">15</text>
<text x="243.5" y="134.4">14</text>
<text x="243.5" y="136.9">16</text>
<text x="267.8" y="135.6">C</text>
<text x="234.6" y="139.4">17</text>
<text x="234.6" y="142">19</text>
<text x="243.5" y="139.4">18</text>
<text x="243.5" y="142">20</text>
<text x="33.8" y="148.3">1</text>
<text x="42.9" y="145.3" transform="rotate(-90 42.9 145.3)">8</text>
<text x="33.8" y="150.9">2</text>
<text x="51.6" y="156">3</text>
<text x="33.8" y="161">6</text>
<text x="33.8" y="158.5">7</text>
<text x="33.8" y="163.6">5</text>
<text x="42.9" y="168.1" transform="rotate(-90 42.9 168.1)">4</text>
<text x="10.4" y="185.6">D</text>
<text x="267.8" y="185.6">D</text>
<text x="35" y="205.5">1</text>
<text x="85" y="205.5">2</text>
<text x="135" y="205.5">3</text>
<text x="185" y="205.5">4</text>
<text x="235" y="205.5">5</text>
</g>
<g font-size="1.8" fill="#008484">
<text x="39.6" y="23.5">F1</text>
<text x="17.7" y="27.2">POWER+</text>
<text x="20.6" y="24.7">J1</text>
<text x="38.1" y="26.1">Pack+</text>
<text x="17.9" y="39.9">POWER-</text>
<text x="20.6" y="37.4">J2</text>
<text x="38.3" y="39.9">Pack-</text>
<text x="39.6" y="37.4">F2</text>
<text x="18.7" y="51.5">TSV IN</text>
<text x="20.6" y="48.9">J3</text>
<text x="14.3" y="64.2">Charge Detection</text>
<text x="20.6" y="61.6">J4</text>
<text x="236.9" y="71.1">SLOOP</text>
<text x="239.1" y="68.8">J8</text>
<text x="18.2" y="76.9">CellMen</text>
<text x="20.6" y="74.3">J5</text>
<text x="192.8" y="88.5">J13</text>
<text x="239.1" y="87.9">J9</text>
<text x="185" y="90.8">Conn_01x02</text>
<text x="192.8" y="94.9">J14</text>
<text x="236.1" y="90.2">GLV/CAN</text>
<text x="185" y="97.2">Conn_01x02</text>
<text x="24.7" y="106.7">RJ12</text>
<text x="25.9" y="104.4">J6</text>
<text x="125.2" y="119.6">U2</text>
<text x="237.7" y="116.9">Panel</text>
<text x="239.1" y="114.6">J7</text>
<text x="120.8" y="121.9">TEC2-4815WI</text>
<text x="119.1" y="126.4">Vin+</text>
<text x="119.1" y="128.9">On/Off</text>
<text x="129.9" y="126.4">Vout+</text>
<text x="119.1" y="134">Vin-</text>
<text x="130.4" y="134">Vout-</text>
<text x="32" y="141.7">U1</text>
<text x="26" y="144.2">MCP9804</text>
<text x="36.6" y="149.2">SDA</text>
<text x="36.6" y="151.8">SCL</text>
<text x="43.8" y="150.8" transform="rotate(-90 43.8 150.8)">VDD</text>
<text x="86.5" y="155">PWR_FLAG</text>
<text x="164.1" y="151.8">H1</text>
<text x="181.8" y="151.8">H3</text>
<text x="36.6" y="161.9">A1</text>
<text x="36.6" y="159.4">A0</text>
<text x="45.7" y="156.8">Alert</text>
<text x="92.8" y="157.6">PWR_FLAG</text>
<text x="164.1" y="161.8">H2</text>
<text x="181.8" y="161.8">H4</text>
<text x="36.6" y="164.5">A2</text>
<text x="43.8" y="165.4" transform="rotate(-90 43.8 165.4)">GND</text>
<text x="59" y="164.6">C1</text>
<text x="59.2" y="166.9">0.1u</text>
</g>
<g font-size="1.8">
<text x="90.9" y="22.6">PACK_FUSED</text>
<text x="105.4" y="20.2">Sheet: Power</text>
<text x="151.1" y="22.6">GLV_24V</text>
<text x="176.2" y="22.6">LV_5V</text>
<text x="184.1" y="20.2">Sheet: MCU</text>
<text x="219.7" y="22.6">SLOOP1_IN</text>
<text x="29.2" y="29">PACK+</text>
<text x="45.7" y="29">PACK_FUSED</text>
<text x="93.2" y="25.1">PACK_RTN</text>
<text x="96.3" y="29">TSV_9V</text>
<text x="151.1" y="29">LV_24V</text>
<text x="151.1" y="25.1">GLV_RTN</text>
<text x="173.8" y="29">GLV_24V</text>
<text x="174.7" y="25.1">LV_RTN</text>
<text x="219.7" y="25.1">SLOOP1_OUT</text>
<text x="219.7" y="29">AIRS+</text>
<text x="29.2" y="31.5">CHRG_IN+</text>
<text x="94.8" y="34">TSV_RTN</text>
<text x="96.3" y="31.5">TSV_5V</text>
<text x="151.1" y="34">LV_RTN</text>
<text x="151.1" y="31.5">LV_5V</text>
<text x="173" y="35.3">EN_CHRG</text>
<text x="173.4" y="31.5">GLV_RTN</text>
<text x="219.7" y="31.5">AIRS-</text>
<text x="219.7" y="35.3">CAN_H</text>
<text x="29.2" y="41.7">PACK-</text>
<text x="45.7" y="41.7">PACK_RTN</text>
<text x="94.7" y="37.8">SDA_TSV</text>
<text x="94.9" y="40.4">SCL_TSV</text>
<text x="166.8" y="40.4">CHRG_CURRENT</text>
<text x="168.4" y="37.8">CHRG_DETECT</text>
<text x="219.7" y="40.4">CAN_SHIELD</text>
<text x="219.7" y="37.8">CAN_L</text>
<text x="29.2" y="44.2">CHRG_IN-</text>
<text x="93.1" y="44.2">DCHRG_A1</text>
<text x="93.1" y="46.7">DCHRG_A2</text>
<text x="173.3" y="44.2">SDA_GLV</text>
<text x="173.5" y="46.7">SCL_GLV</text>
<text x="219.7" y="46.7">DISP_RST</text>
<text x="219.7" y="44.2">DISP_BUSY</text>
<text x="105.4" y="50.9">File: Power.sch</text>
<text x="171.5" y="53.1">BTN_RIGHT</text>
<text x="172.6" y="50.5">BTN_LEFT</text>
<text x="219.7" y="51.8">DISP_CS</text>
<text x="219.7" y="49.3">DISP_DC</text>
<text x="29.2" y="56.9">TSV_VEHICLE-</text>
<text x="29.2" y="54.4">TSV_VEHICLE+</text>
<text x="105.4" y="58.3">Sheet: Charging</text>
<text x="171.4" y="58.2">BTN_DOWN</text>
<text x="174.5" y="55.6">BTN_UP</text>
<text x="219.7" y="54.4">DISP_CLK</text>
<text x="219.7" y="56.9">DISP_DIN</text>
<text x="93.9" y="60.7">CHRG_IN+</text>
<text x="94.3" y="63.2">CHRG_IN-</text>
<text x="151.1" y="60.7">LV_5V</text>
<text x="151.1" y="63.2">LV_RTN</text>
<text x="169.7" y="60.7">BTN_CENTER</text>
<text x="184.1" y="64.9">File: MCU.sch</text>
<text x="219.7" y="60.7">LV_3V3</text>
<text x="29.2" y="69.6">CHRG_DETECT-</text>
<text x="29.2" y="67.1">CHRG_DETECT+</text>
<text x="96.8" y="69.6">PACK+</text>
<text x="151.1" y="67.1">EN_CHRG</text>
<text x="151.1" y="69.6">CHRG_CURRENT</text>
<text x="97.3" y="72.1">PACK-</text>
<text x="105.4" y="76.3">File: Charging.sch</text>
<text x="151.1" y="72.1">CHRG_LED</text>
<text x="225.9" y="75.9">AIRS+</text>
<text x="226.3" y="73.4">AIRS-</text>
<text x="248.9" y="73.4">SLOOP1_OUT</text>
<text x="248.9" y="75.9">SLOOP2</text>
<text x="29.2" y="82.3">SCL_TSV</text>
<text x="29.2" y="79.8">SDA_TSV</text>
<text x="105.4" y="83.7">Sheet: Isolation</text>
<text x="221.2" y="81">SLOOP1_IN</text>
<text x="224" y="78.5">SLOOP2</text>
<text x="248.9" y="78.5">AIRS+</text>
<text x="248.9" y="81">AIRS-</text>
<text x="29.2" y="87.4">TSV_RTN</text>
<text x="29.2" y="84.8">TSV_9V</text>
<text x="94.8" y="88.6">TSV_RTN</text>
<text x="96.3" y="86.1">TSV_5V</text>
<text x="151.1" y="86.1">LV_5V</text>
<text x="151.1" y="88.6">LV_RTN</text>
<text x="205.7" y="87.4">AIRS+</text>
<text x="205.7" y="89.9">AIRS-</text>
<text x="88.6" y="92.5">CHRG_DETECT+</text>
<text x="89" y="95">CHRG_DETECT-</text>
<text x="151.1" y="92.5">CHRG_DETECT</text>
<text x="205.7" y="93.7">AIRS+</text>
<text x="222.5" y="92.5">CHS_GND</text>
<text x="222.9" y="95">GLV_RTN</text>
<text x="248.9" y="95">CAN_H</text>
<text x="248.9" y="92.5">CAN_SHIELD</text>
<text x="94.7" y="98.8">SDA_TSV</text>
<text x="94.9" y="101.3">SCL_TSV</text>
<text x="151.1" y="96.3">SDA_GLV</text>
<text x="151.1" y="98.8">SCL_GLV</text>
<text x="205.7" y="96.3">AIRS-</text>
<text x="223.4" y="97.5">GLV_24V</text>
<text x="225.2" y="100.1">CAN_L</text>
<text x="248.9" y="97.5">CAN_L</text>
<text x="248.9" y="100.1">GLV_24V</text>
<text x="90.2" y="105.2">TSV_5V_AMPS</text>
<text x="151.1" y="102.6">AIRS+</text>
<text x="151.1" y="105.2">AIRS-</text>
<text x="219.8" y="105.2">CAN_SHIELD</text>
<text x="225" y="102.6">CAN_H</text>
<text x="248.9" y="102.6">GLV_RTN</text>
<text x="248.9" y="105.2">CHS_GND</text>
<text x="38.1" y="112.8">TSV_5V_AMPS</text>
<text x="105.4" y="109.3">File: Isolation.sch</text>
<text x="38.1" y="115.3">TSV_RTN</text>
<text x="38.1" y="117.9">DCHRG_A1</text>
<text x="222.1" y="119.1">BTN_LEFT</text>
<text x="248.9" y="119.1">CHRG_LED</text>
<text x="38.1" y="120.4">DCHRG_A2</text>
<text x="99.9" y="125.5">TSV_VEHICLE+</text>
<text x="141" y="125.5">TSV_LIVE</text>
<text x="221" y="121.7">BTN_RIGHT</text>
<text x="224.1" y="124.2">BTN_UP</text>
<text x="248.9" y="124.2">LV_24V</text>
<text x="248.9" y="121.7">TSV_LIVE</text>
<text x="219.3" y="129.3">BTN_CENTER</text>
<text x="220.9" y="126.7">BTN_DOWN</text>
<text x="223" y="131.8">DISP_DIN</text>
<text x="248.9" y="126.7">LV_3V3</text>
<text x="248.9" y="131.8">LV_RTN</text>
<text x="248.9" y="129.3">DISP_RST</text>
<text x="100.4" y="133.1">TSV_VEHICLE-</text>
<text x="141" y="133.1">LV_RTN</text>
<text x="222.4" y="134.4">DISP_CLK</text>
<text x="223.5" y="136.9">DISP_DC</text>
<text x="248.9" y="136.9">LV_RTN</text>
<text x="248.9" y="134.4">LV_RTN</text>
<text x="58.4" y="140.7">TSV_5V</text>
<text x="221.1" y="142">DISP_BUSY</text>
<text x="223.6" y="139.4">DISP_CS</text>
<text x="248.9" y="142">LV_RTN</text>
<text x="248.9" y="139.4">LV_RTN</text>
<text x="22.3" y="148.3">SDA_TSV</text>
<text x="22.5" y="150.9">SCL_TSV</text>
<text x="181.6" y="156">CHS_GND</text>
<text x="75.8" y="161">TSV_VEHICLE+</text>
<text x="76.2" y="163.6">TSV_VEHICLE-</text>
<text x="58.4" y="171.2">TSV_RTN</text>
</g>
<g font-size="1.8" fill="#848400">
<text x="106.9" y="23.5">PACK_FUSED</text>
<text x="139.3" y="23.5">GLV_24V</text>
<text x="185.7" y="23.5">LV_5V</text>
<text x="205.7" y="23.5">SLOOP1_IN</text>
<text x="106.9" y="26">PACK_RTN</text>
<text x="106.9" y="29.8">TSV_9V</text>
<text x="138.8" y="26">GLV_RTN</text>
<text x="140.7" y="29.8">LV_24V</text>
<text x="185.7" y="29.8">GLV_24V</text>
<text x="185.7" y="26">LV_RTN</text>
<text x="203.8" y="26">SLOOP1_OUT</text>
<text x="210.4" y="29.8">AIRS+</text>
<text x="106.9" y="34.9">TSV_RTN</text>
<text x="106.9" y="32.4">TSV_5V</text>
<text x="140.2" y="34.9">LV_RTN</text>
<text x="141.7" y="32.4">LV_5V</text>
<text x="185.7" y="32.4">GLV_RTN</text>
<text x="210.8" y="32.4">AIRS-</text>
<text x="106.9" y="38.7">SDA_TSV</text>
<text x="106.9" y="41.3">SCL_TSV</text>
<text x="185.7" y="36.2">EN_CHRG</text>
<text x="185.7" y="41.3">CHRG_CURRENT</text>
<text x="185.7" y="38.7">CHRG_DETECT</text>
<text x="204.3" y="41.3">CAN_SHIELD</text>
<text x="209.5" y="36.2">CAN_H</text>
<text x="209.8" y="38.7">CAN_L</text>
<text x="106.9" y="45.1">DCHRG_A1</text>
<text x="106.9" y="47.6">DCHRG_A2</text>
<text x="185.7" y="45.1">SDA_GLV</text>
<text x="185.7" y="47.6">SCL_GLV</text>
<text x="205.6" y="45.1">DISP_BUSY</text>
<text x="207" y="47.6">DISP_RST</text>
<text x="185.7" y="51.4">BTN_LEFT</text>
<text x="185.7" y="54">BTN_RIGHT</text>
<text x="208" y="50.2">DISP_DC</text>
<text x="208.1" y="52.7">DISP_CS</text>
<text x="185.7" y="56.5">BTN_UP</text>
<text x="185.7" y="59.1">BTN_DOWN</text>
<text x="206.9" y="55.2">DISP_CLK</text>
<text x="207.5" y="57.8">DISP_DIN</text>
<text x="106.9" y="61.6">CHRG_IN+</text>
<text x="106.9" y="64.1">CHRG_IN-</text>
<text x="140.2" y="64.1">LV_RTN</text>
<text x="141.7" y="61.6">LV_5V</text>
<text x="185.7" y="61.6">BTN_CENTER</text>
<text x="209.2" y="61.6">LV_3V3</text>
<text x="106.9" y="70.5">CHRG_OUT+</text>
<text x="132.2" y="70.5">CHRG_CURRENT</text>
<text x="138.4" y="67.9">EN_CHRG</text>
<text x="106.9" y="73">CHRG_OUT-</text>
<text x="137.3" y="73">CHRG_LED</text>
<text x="106.9" y="87">TSV_5V</text>
<text x="106.9" y="89.5">TSV_RTN</text>
<text x="140.2" y="89.5">LV_RTN</text>
<text x="141.7" y="87">LV_5V</text>
<text x="106.9" y="95.9">CHRG_DETECT-</text>
<text x="106.9" y="93.3">CHRG_DETECT+</text>
<text x="133.8" y="93.3">CHRG_DETECT</text>
<text x="106.9" y="99.7">SDA_TSV</text>
<text x="138.7" y="97.2">SDA_GLV</text>
<text x="138.9" y="99.7">SCL_GLV</text>
<text x="106.9" y="102.2">SCL_TSV</text>
<text x="106.9" y="106">TSV_5V_AMPS</text>
<text x="141.8" y="103.5">AIRS+</text>
<text x="142.2" y="106">AIRS-</text>
</g>
<g font-size="1.8" fill="#0000c2">
<text x="192.6" y="86.1">AIR Left</text>
<text x="191.3" y="100.1">AIR Right</text>
<text x="219.7" y="146.3">Manufacturer/Digikey P/N for receptacle:</text>
<text x="219.7" y="148.3">71600-020LF, 609-1741-ND</text>
<text x="20.8" y="155.2">I2C Address:</text>
<text x="24.9" y="157.2">0011000</text>
</g>
</svg>
